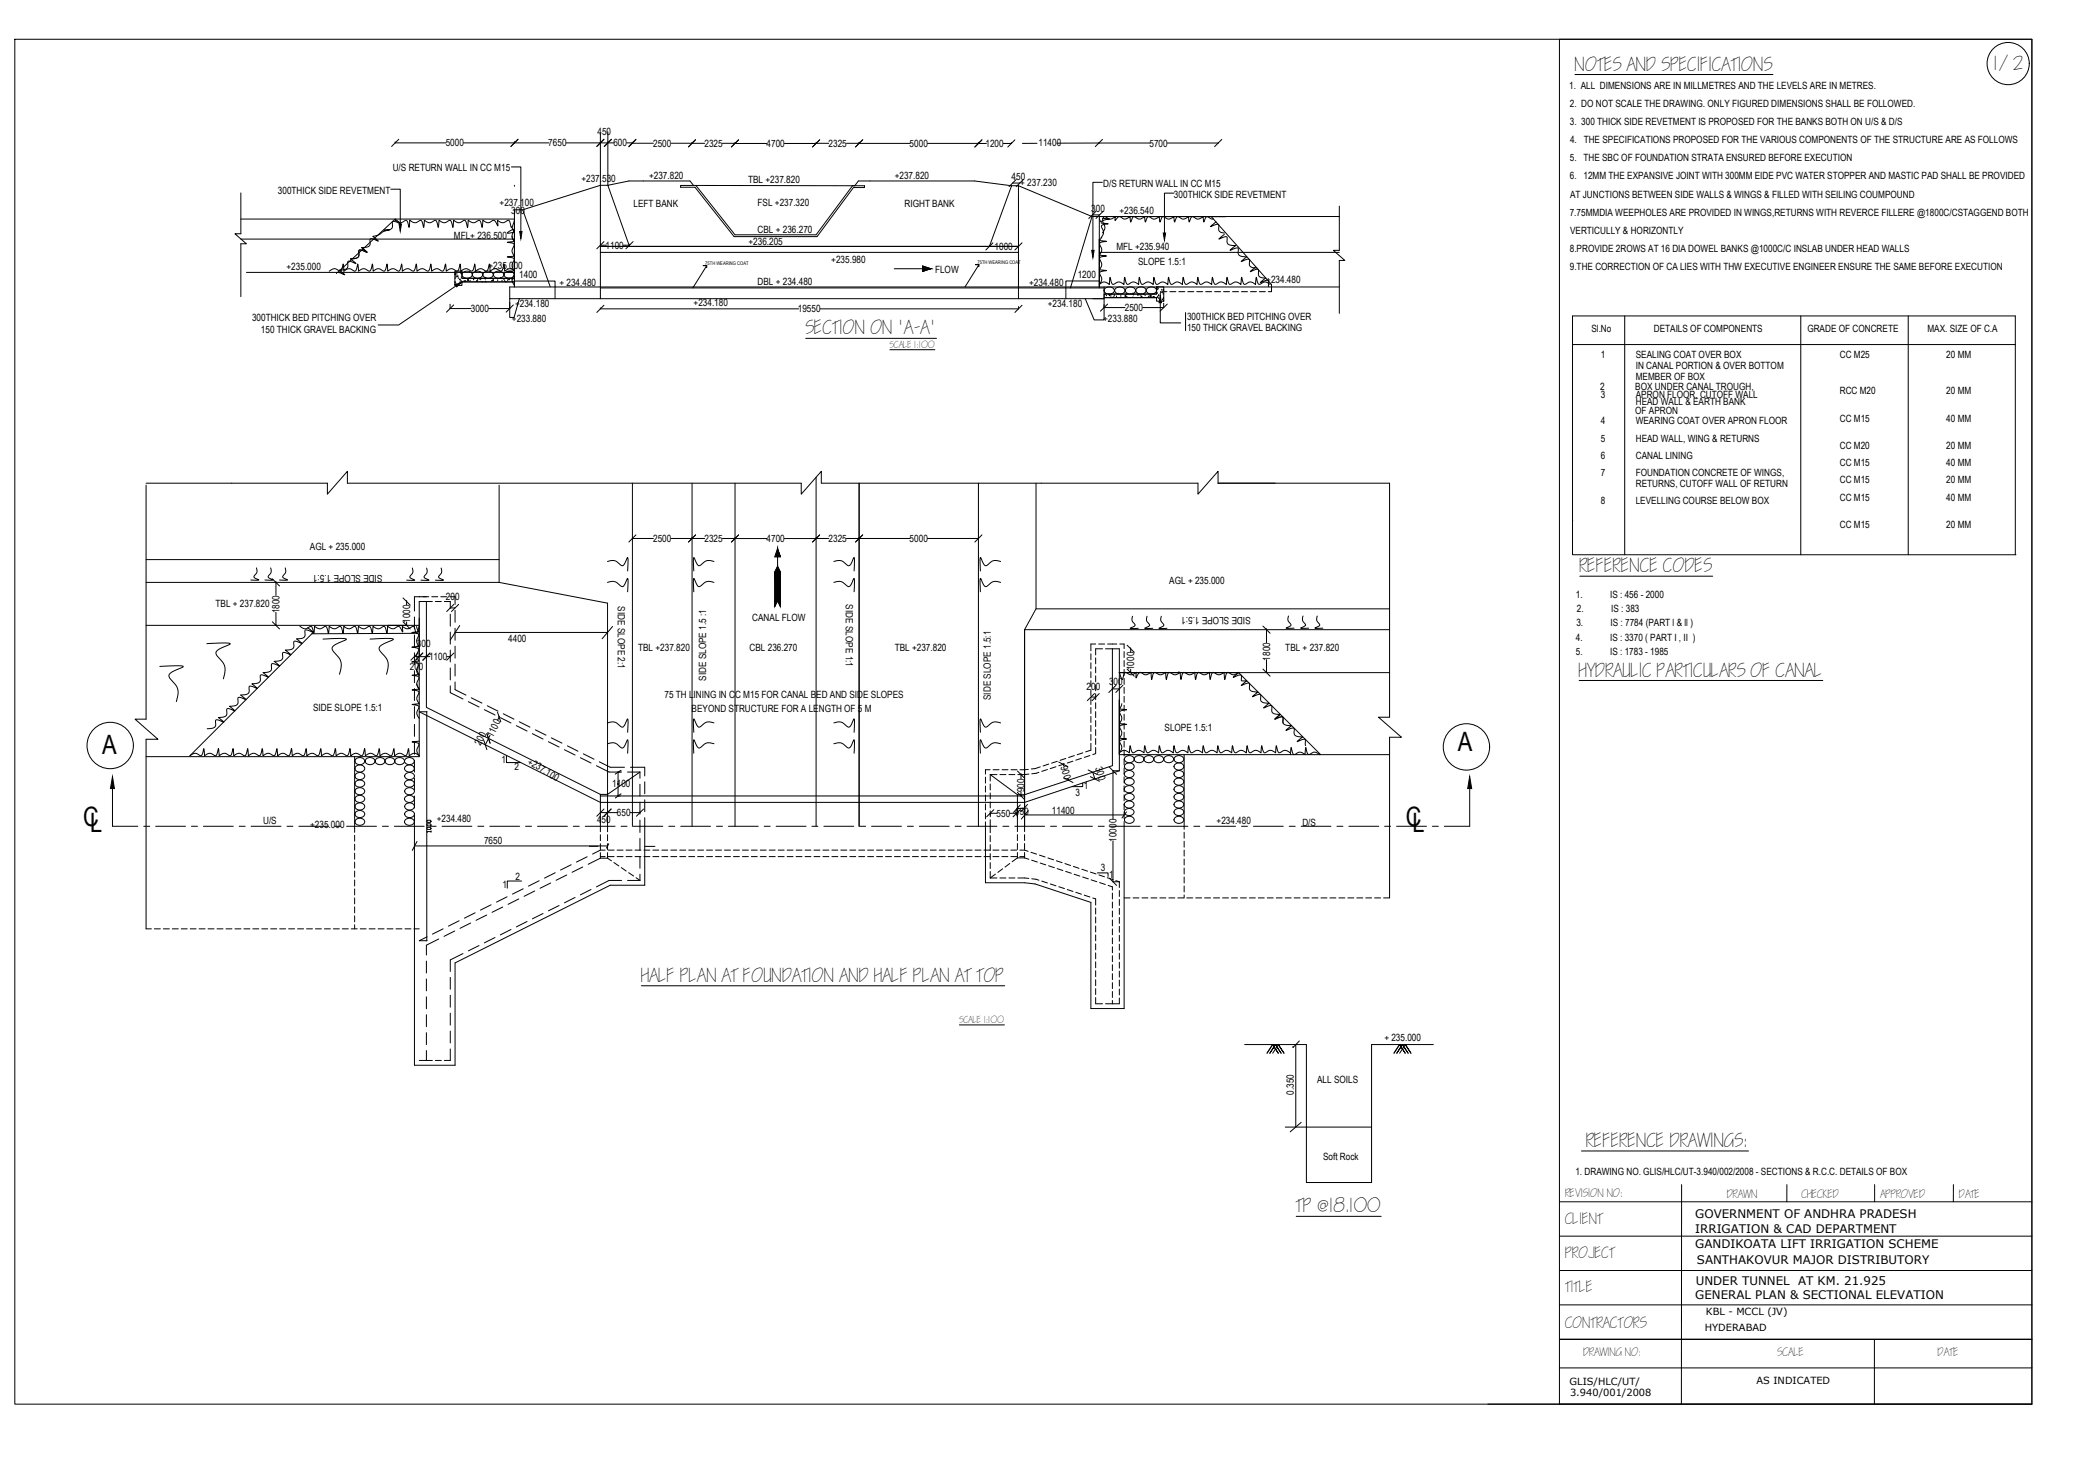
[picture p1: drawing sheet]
<svg xmlns="http://www.w3.org/2000/svg" width="1189mm" height="841mm" viewBox="0 0 1189 841" stroke-linecap="round" stroke-linejoin="round" font-family="sans-serif">
<!-- layer: STEEL -->
<g fill="none" stroke="#000" stroke-width=".57">
<path d="M8 22h1144v774h-1144zM893 42h112M340 76v93M345 75v30h-5l-44 14M224 81h.1M224 81h29M263 81h48M290 95h5v36M292 81h.1M321 81h19M340 81h.1M340 81h5"/>
<path d="M345 81h.1M345 81h3M355 81h4M359 81h.1M359 81h11M380 81h20M392 81h.1M410 81h7M417 81h.1M417 81h18M445 81h18M463 81h.1"/>
<path d="M463 81h7M480 81h36M487 81h.1M526 81h29M555 81h.1M555 81h4M569 81h4M573 81h.1M588 81h-8M623 81h.1M652 81h-53M662 81h29"/>
<path d="M691 81h.1M137 109v23M222 107h5v20M292 105v1M393 105h-7v1h8l22 28h47l21-28M393 105l-2-2h-34l-12 2 12 35M393 105h2M395 105l22 28h46l20-28M395 105h95v1h-6M484 106h.1M485 105l2-2h65l22 2-13 35M574 105h3"/>
<path d="M574 104h4M577 105v64M577 105l42 18M625 103h-5v39M666 109h-6v23M759 117v25M137 135h155M137 124h155M137 138v30M340 140h237M340 139h4M353 139h4"/>
<path d="M357 139h.1M561 140h.1M619 123h140M619 123l-12 40M619 122h4M623 123v40M623 136h.1M625 134l-2 2M687 123l34 38v4h-2M140 154h151M258 154h4v4h30v2h-30v2h-4zM258 155v1"/>
<path d="M258 158h.1M258 156h.1M258 157h.1M259 157h.1M259 156h.1M259 157l1-1zM260 158h.1M261 158h-1zM261 155h.1M261 154h.1M261 159h.1M261 160h.1"/>
<path d="M262 157h.1M262 155h.1M262 158h30M262 160h30M263 154a2.8 2.8 0 0 1 3 0 2.8 2.8 0 0 1 1 3 2.9 2.9 0 0 1-3 1 2.9 2.9 0 0 1-2-3zM263 159h1zM264 160h.1M265 159h.1M266 159h-1zM267 159h.1M268 154a2.8 2.8 0 0 1 4 0 2.8 2.8 0 0 1 1 3 2.9 2.9 0 0 1-3 1 2.9 2.9 0 0 1-2-3zM268 159h.1"/>
<path d="M269 158h.1M270 159h.1M271 159h.1M272 158h.1M272 158h1M273 159h.1M273 158h.1M273 160h.1M274 154a2.8 2.8 0 0 1 4 0 2.8 2.8 0 0 1 1 3 2.9 2.9 0 0 1-3 1 2.9 2.9 0 0 1-2-3zM275 160h.1M275 158h.1M279 159h.1"/>
<path d="M279 158h.1M280 158v1h-1zM280 154a2.8 2.8 0 0 1 4 0 2.8 2.8 0 0 1 1 3 2.9 2.9 0 0 1-3 1 2.9 2.9 0 0 1-2-3zM282 159h.1M284 158h.1M285 159h.1M286 159h.1M286 154a2.8 2.8 0 0 1 4 0 2.8 2.8 0 0 1 1 3 2.9 2.9 0 0 1-3 1 2.9 2.9 0 0 1-2-3zM287 160h.1M287 158h.1M288 159h.1M288 158h1z"/>
<path d="M289 159h.1M289 158h.1M290 159h.1M291 158h.1M292 159h23v4M340 143h237M401 152v-1h-2h2l-8 12M507 152h21M523 151v2v-1M523 151l5 1-5 2v-1M523 151l5 1-5 2zM555 151v-1h-2h2l-8 13"/>
<path d="M623 159h-19v5M623 143h136M759 148v30M255 172v3M255 175h12M258 161v1M258 160h.1M258 161h.1M259 162l-33 22h-12M259 161h.1M277 175h12M289 169v11h2l3-11"/>
<path d="M289 171v4M294 169h332v12h-6l-5-12M312 163l-16-44h-4v44M315 164h.1M315 165h.1M315 166h.1M315 167h.1M315 168h.1M315 169h.1M340 175h.1M340 163h286M340 175h113"/>
<path d="M577 174v1h-112M604 164v1M604 165v1M604 166v1M604 167v1M604 168v1M604 169h.1M626 173v1h12M626 167h30v-4h4v8h-4v-2h-30zM626 163v6h-6M626 169h30M627 163a2.8 2.8 0 0 1 3 0 2.8 2.8 0 0 1 1 3 2.9 2.9 0 0 1-3 1 2.9 2.9 0 0 1-2-3z"/>
<path d="M627 167h.1M627 168h.1M628 167h.1M629 167h27M629 167h.1M629 168h.1M630 168h.1M630 167h.1M631 169h.1M632 168h.1M632 167h.1M633 163a2.8 2.8 0 0 1 3 0 2.8 2.8 0 0 1 2 3 2.9 2.9 0 0 1-4 1 2.9 2.9 0 0 1-2-3z"/>
<path d="M633 168h.1M634 167h.1M635 168h.1M638 167v1zM639 163a2.8 2.8 0 0 1 3 0 2.8 2.8 0 0 1 2 3 2.9 2.9 0 0 1-4 1 2.9 2.9 0 0 1-2-3zM639 167h.1M639 168h.1M642 169h1M642 167h.1M643 167h.1M644 169h.1M645 163a2.8 2.8 0 0 1 3 0 2.8 2.8 0 0 1 1 2 2.9 2.9 0 0 1-3 2 2.9 2.9 0 0 1-2-3z"/>
<path d="M645 168h.1M645 167h1M646 167h.1M647 168h.1M648 167h.1M649 168h.1M650 163a2.8 2.8 0 0 1 4 0 2.8 2.8 0 0 1 1 2 2.9 2.9 0 0 1-3 2 2.9 2.9 0 0 1-2-3zM651 168h.1M652 167v1zM652 168h.1M653 168h.1M654 169h.1"/>
<path d="M654 168h.1M656 164h.1M656 166h.1M656 169h.1M656 163h.1M656 168h.1M657 164h.1M657 167h.1M657 169h.1M658 172v11h11M658 167h.1M658 165v1z"/>
<path d="M659 164h.1M659 166h.1M659 170h.1M659 165h.1M659 167h.1M660 169h.1M660 171h.1M660 172v2h-12M660 164v1M660 170v1M660 165h2M663 165h4"/>
<path d="M668 165h4M672 177v10M673 165h4M678 165h4M684 165h3M689 165h3M694 165h3M699 165h3M704 165h3M709 165h3M714 165h3M759 163h-470v6h5"/>
<path d="M921 179v135M1021 179v135M1082 179v135M457 192h74M505 198h25M892 195h251M83 274h103M83 275v133M197 274h257M283 275v55M359 274v194M392 274v194"/>
<path d="M417 274v194M463 270v198M466 274h213M487 274v194M555 274v194M587 274v71l-6 12M691 274h97v132M892 295h.1M83 317h200M344 318a6 6 0 0 1 8 3l2-1 2-4v8M359 305h11M380 305h20"/>
<path d="M392 305h.1M405 318a6 6 0 0 0-8 3l-2-1-2-4v8M410 305h25M417 305h.1M441 311v29M463 305h.1M470 305h-25M473 318a6 6 0 0 1 8 3 7 7 0 0 0 3-5v8M480 305h36M487 305h.1M526 305h29M555 305h.1"/>
<path d="M567 318a6 6 0 0 0-8 3l-1-1-2-4v8M1143 314v-135h-251v135h251M83 330h200M145 322a6 6 0 0 1-1 5l3 2h-5M153 322a5 5 0 0 1-1 5l3 2h-5M156 330h.1M156 330v7M162 322a6 6 0 0 1-2 5l3 2h-5M234 322a5 5 0 0 1-2 5l3 2h-4M238 338h4M242 322a6 6 0 0 1-2 5l3 2h-4M250 322a5 5 0 0 1-1 5l2 2h-4"/>
<path d="M283 330l61 12v126M344 330a6 6 0 0 1 8 2h2l2-4v7M405 330a6 6 0 0 0-8 2h-1l-3-4v7M441 321l1 3v20l-1-4-2 4v-20zM473 330a6 6 0 0 1 8 2 7 7 0 0 0 3-4v7M567 330a6 6 0 0 0-8 2h-1l-2-4v7M896 327h75M83 354h155M156 354h.1M156 347v7M231 341h.1M231 341v2"/>
<path d="M231 352v2M235 359h-58M238 350v22h4M255 344h3M258 358h86M261 355l-6 8M347 355l-6 7M581 357h207M581 357v111M587 345h201M642 349a5 5 0 0 0 1 5l-2 2h4M650 349a6 6 0 0 0 2 5l-3 2h5"/>
<path d="M658 349a6 6 0 0 0 2 5l-3 2h5M718 357h.1M718 357v7M730 349a6 6 0 0 0 2 5l-3 2h5M739 349a5 5 0 0 0 1 5l-3 2h5M747 349a6 6 0 0 0 1 5l-3 2h5M91 378l11-1 2 1-5 2a2.9 2.9 0 0 0-3 5l2 1a8 8 0 0 1 3 9l-1 3M117 365l11-1 3 1-6 2a2.9 2.9 0 0 0-2 5l1 1a8 8 0 0 1 3 9v3M183 362h11h2l-5 3a2.9 2.9 0 0 0-2 4l1 2a8 8 0 0 1 3 9l-1 2M210 362h11h2l-5 3a2.9 2.9 0 0 0-2 4l1 2a8 8 0 0 1 3 9l-1 2M235 372h3M242 372h.1"/>
<path d="M242 372h2M253 372h2M255 372h.1M641 368h.1M641 368v2M641 379v2M718 374v7M618 395h3M631 390h.1M631 390h4M635 390h.1M635 381h153"/>
<path d="M641 381h.1M668 381h.1M702 381h.1M718 381h.1M895 386h138M83 419v107M238 403l102 52h241l54-18M238 403h4v130h-4M277 418h.1M277 418l-2 4M278 417l-1 1M283 406h.1"/>
<path d="M283 406l-1 2M344 410a6 6 0 0 1 8 2h2l2-5v8M405 410a6 6 0 0 0-8 2h-1l-3-5v8M473 410a6 6 0 0 1 8 2 7 7 0 0 0 3-5v8M567 410a6 6 0 0 0-8 2h-1l-2-5v8M788 418v91M83 429h155v-88h4v60l98 49M201 429v40M202 430a2.5 2.5 0 0 1 3-1 2.5 2.5 0 0 1 1 4 2.5 2.5 0 0 1-3 0 2.5 2.5 0 0 1-1-3zM202 439a2.5 2.5 0 0 1 3-1 2.5 2.5 0 0 1 1 3 2.5 2.5 0 0 1-3 1 2.5 2.5 0 0 1-1-3zM202 434a2.5 2.5 0 0 1 3 0 2.5 2.5 0 0 1 1 3 2.5 2.5 0 0 1-3 1 2.5 2.5 0 0 1-1-4zM208 430a2.5 2.5 0 0 1 3-1 2.5 2.5 0 0 1 1 4 2.5 2.5 0 0 1-3 0 2.5 2.5 0 0 1-1-3z"/>
<path d="M213 430a2.5 2.5 0 0 1 4-1 2.5 2.5 0 0 1 1 4 2.5 2.5 0 0 1-4 0 2.5 2.5 0 0 1-1-3zM219 430a2.5 2.5 0 0 1 3-1 2.5 2.5 0 0 1 1 4 2.5 2.5 0 0 1-3 0 2.5 2.5 0 0 1-1-3zM224 430a2.5 2.5 0 0 1 4-1 2.5 2.5 0 0 1 1 4 2.5 2.5 0 0 1-4 0 2.5 2.5 0 0 1-1-3zM230 430a2.5 2.5 0 0 1 3-1 2.5 2.5 0 0 1 1 4 2.5 2.5 0 0 1-3 0 2.5 2.5 0 0 1-1-3zM230 434a2.5 2.5 0 0 1 3 0 2.5 2.5 0 0 1 1 3 2.5 2.5 0 0 1-3 1 2.5 2.5 0 0 1-1-4zM230 439a2.5 2.5 0 0 1 3-1 2.5 2.5 0 0 1 1 3 2.5 2.5 0 0 1-3 1 2.5 2.5 0 0 1-1-3zM287 428v4h8M344 421a6 6 0 0 1 8 3l2-1 2-4v8M352 438h-2v13M352 437l-3 2M363 438l-19 12h-4M405 421a6 6 0 0 0-8 3l-2-1-2-4v8"/>
<path d="M473 421a6 6 0 0 1 8 3 7 7 0 0 0 3-5v8M561 439l16 11M567 421a6 6 0 0 0-8 3l-1-1-2-4v8M579 439h.1M579 439v2M603 433h.1M603 433v1M619 438l2 3M635 437v-69h-4v66l-50 16h-4M635 437h-4v27M637 428h151M638 437a2.5 2.5 0 0 1 3 0 2.5 2.5 0 0 1 1 3 2.5 2.5 0 0 1-3 1 2.5 2.5 0 0 1-1-4z"/>
<path d="M638 429a2.5 2.5 0 0 1 3-1 2.5 2.5 0 0 1 1 3 2.5 2.5 0 0 1-3 1 2.5 2.5 0 0 1-1-3zM638 433a2.5 2.5 0 0 1 3-1 2.5 2.5 0 0 1 1 4 2.5 2.5 0 0 1-3 0 2.5 2.5 0 0 1-1-3zM644 429a2.5 2.5 0 0 1 3-1 2.5 2.5 0 0 1 1 3 2.5 2.5 0 0 1-3 1 2.5 2.5 0 0 1-1-3zM649 429a2.5 2.5 0 0 1 3-1 2.5 2.5 0 0 1 1 3 2.5 2.5 0 0 1-3 1 2.5 2.5 0 0 1-1-3zM655 429a2.5 2.5 0 0 1 3-1 2.5 2.5 0 0 1 1 3 2.5 2.5 0 0 1-3 1 2.5 2.5 0 0 1-1-3zM660 429a2.5 2.5 0 0 1 4-1 2.5 2.5 0 0 1 1 3 2.5 2.5 0 0 1-4 1 2.5 2.5 0 0 1-1-3zM666 429a2.5 2.5 0 0 1 4-1 2.5 2.5 0 0 1 1 3 2.5 2.5 0 0 1-4 1 2.5 2.5 0 0 1-1-3zM666 437a2.5 2.5 0 0 1 4 0 2.5 2.5 0 0 1 1 3 2.5 2.5 0 0 1-4 1 2.5 2.5 0 0 1-1-4zM666 433a2.5 2.5 0 0 1 4-1 2.5 2.5 0 0 1 1 4 2.5 2.5 0 0 1-4 0 2.5 2.5 0 0 1-1-3zM671 428v40M64 447v21M202 447a2.5 2.5 0 0 1 3-1 2.5 2.5 0 0 1 1 4 2.5 2.5 0 0 1-3 0 2.5 2.5 0 0 1-1-3z"/>
<path d="M202 443a2.5 2.5 0 0 1 3-1 2.5 2.5 0 0 1 1 3 2.5 2.5 0 0 1-3 1 2.5 2.5 0 0 1-1-3zM202 456a2.5 2.5 0 0 1 3-1 2.5 2.5 0 0 1 1 3 2.5 2.5 0 0 1-3 1 2.5 2.5 0 0 1-1-3zM202 452a2.5 2.5 0 0 1 3-1 2.5 2.5 0 0 1 1 3 2.5 2.5 0 0 1-3 1 2.5 2.5 0 0 1-1-3zM230 443a2.5 2.5 0 0 1 3-1 2.5 2.5 0 0 1 1 3 2.5 2.5 0 0 1-3 1 2.5 2.5 0 0 1-1-3zM230 452a2.5 2.5 0 0 1 3-1 2.5 2.5 0 0 1 1 3 2.5 2.5 0 0 1-3 1 2.5 2.5 0 0 1-1-3zM230 447a2.5 2.5 0 0 1 3-1 2.5 2.5 0 0 1 1 4 2.5 2.5 0 0 1-3 0 2.5 2.5 0 0 1-1-3zM230 456a2.5 2.5 0 0 1 3-1 2.5 2.5 0 0 1 1 3 2.5 2.5 0 0 1-3 1 2.5 2.5 0 0 1-1-3zM340 450v18M340 451h241M350 444h.1M352 450l-3 2M577 450v18"/>
<path d="M579 451h.1M579 449v2M583 459l-4 5M605 441l1 1M606 442h.1M614 444v2h-6M638 446a2.5 2.5 0 0 1 3-1 2.5 2.5 0 0 1 1 4 2.5 2.5 0 0 1-3 0 2.5 2.5 0 0 1-1-3zM638 455a2.5 2.5 0 0 1 3-1 2.5 2.5 0 0 1 1 3 2.5 2.5 0 0 1-3 1 2.5 2.5 0 0 1-1-3zM638 459a2.5 2.5 0 0 1 3-1 2.5 2.5 0 0 1 1 3 2.5 2.5 0 0 1-3 1 2.5 2.5 0 0 1-1-3zM638 442a2.5 2.5 0 0 1 3-1 2.5 2.5 0 0 1 1 3 2.5 2.5 0 0 1-3 1 2.5 2.5 0 0 1-1-3zM638 450a2.5 2.5 0 0 1 3 0 2.5 2.5 0 0 1 1 3 2.5 2.5 0 0 1-3 1 2.5 2.5 0 0 1-1-4zM666 446a2.5 2.5 0 0 1 4-1 2.5 2.5 0 0 1 1 4 2.5 2.5 0 0 1-4 0 2.5 2.5 0 0 1-1-3z"/>
<path d="M666 442a2.5 2.5 0 0 1 4-1 2.5 2.5 0 0 1 1 3 2.5 2.5 0 0 1-4 1 2.5 2.5 0 0 1-1-3zM666 455a2.5 2.5 0 0 1 4-1 2.5 2.5 0 0 1 1 3 2.5 2.5 0 0 1-4 1 2.5 2.5 0 0 1-1-3zM666 450a2.5 2.5 0 0 1 4 0 2.5 2.5 0 0 1 1 3 2.5 2.5 0 0 1-4 1 2.5 2.5 0 0 1-1-4zM666 459a2.5 2.5 0 0 1 4-1 2.5 2.5 0 0 1 1 3 2.5 2.5 0 0 1-4 1 2.5 2.5 0 0 1-1-3zM833 447v21M202 460a2.5 2.5 0 0 1 3-1 2.5 2.5 0 0 1 1 4 2.5 2.5 0 0 1-3 0 2.5 2.5 0 0 1-1-3zM202 464a2.5 2.5 0 0 1 3 0 2.5 2.5 0 0 1 1 3 2.5 2.5 0 0 1-3 1 2.5 2.5 0 0 1-1-4zM230 464a2.5 2.5 0 0 1 3 0 2.5 2.5 0 0 1 1 3 2.5 2.5 0 0 1-3 1 2.5 2.5 0 0 1-1-4zM230 460a2.5 2.5 0 0 1 3-1 2.5 2.5 0 0 1 1 4 2.5 2.5 0 0 1-3 0 2.5 2.5 0 0 1-1-3zM235 479h109M236 477l-2 5M242 467h2v1h-2z"/>
<path d="M242 469h2v1h-2zM242 465h2v1h-2zM244 471h-2v1M244 471v1M334 480h5M340 461h4M344 461h.1M344 461h6M345 478l-1 3M357 461h6M363 461h.1M366 468v34h-20l-88 44v58h-23v-135"/>
<path d="M366 480h5M559 468v32h22l6 1 31 10v61h19v-104M561 461v1M561 461h4M573 461h3v1M581 463v-5h-4v5M581 462h56M631 477v23h4M638 463a2.5 2.5 0 0 1 3 0 2.5 2.5 0 0 1 1 3 2.5 2.5 0 0 1-3 1 2.5 2.5 0 0 1-1-4zM639 460l-3 4M666 463a2.5 2.5 0 0 1 4 0 2.5 2.5 0 0 1 1 3 2.5 2.5 0 0 1-4 1 2.5 2.5 0 0 1-1-4zM296 499h-8v4"/>
<path d="M622 495h6v2M364 559h206M544 581h25M706 592h35v78h37v-78h35M733 594h.1M735 592v47M737 590l-4 4M729 639h49M738 636l-7 5M897 652h94M953 671v125M1013 671v10"/>
<path d="M1063 671v10M1107 671v10M735 689h48M884 681h268M884 701h268M884 740h268M884 720h268M1063 759v37M1152 759h-268h268M884 775h268M844 796h40v-774h268v774h-268"/>
<circle cx="1139" cy="36" r="12"/>
<circle cx="62" cy="422" r="13"/>
<circle cx="831" cy="423" r="13"/>
</g>
<!-- layer: 0 -->
<g fill="none" stroke="#000" stroke-width=".57">
<path d="M226 79l-4 4M294 79l-4 4M342 79l-4 4M347 79l-4 4M361 79l-4 4M394 79l-4 4M419 79l-4 4M465 79l-4 4M489 79l-4 4M575 79l-4 4M625 79l-4 4M693 79l-4 4"/>
<path d="M553 83l4-4-4 4M576 102l-4 4M580 102l-4 4M621 120l-4 4M625 120l-4 4M137 132h-4l7 6h-3M224 125a4 4 0 0 0 6 0l1 1 1 3v-4a4 4 0 0 0 6 0l1 1 1 3 1-4a4 4 0 0 0 6 0l1 1v3l1-4a4 4 0 0 0 6 0l1 1 1 3v-4a4 4 0 0 0 6 0l1 1 1 3v-4a4 4 0 0 0 7 0v1l1 3 1-4a4 4 0 0 0 6 0h1l1 3v-3a4 4 0 0 0 6 0l2 4 2-4M290 134l2 3h-4l2 1a1.1 1.1 0 0 1 1 0 1.1 1.1 0 0 1 0 2 4 4 0 0 0 1 5l-4 1h2a1.1 1.1 0 0 1 1 1 1.1 1.1 0 0 1 0 1 4 4 0 0 0 1 5l-4 1h2a1.1 1.1 0 0 1 1 1 1.1 1.1 0 0 1 0 1 4 4 0 0 0 1 6M290 129l2 3h-4a3 3 0 0 1 3-2v2a4 4 0 0 0 1 5M342 137l-4 4M359 137l-4 4M563 138l-4 4"/>
<path d="M579 138l-4 4M623 124l1 2 1-1a2.2 2.2 0 0 1 2-2l1 1a3 3 0 0 0 4-1v2h1a2.4 2.4 0 0 1 2-2 2.4 2.4 0 0 1 2 1h1l3-1v3l1-2a1.3 1.3 0 0 1 1-1 1.3 1.3 0 0 1 1 0 3 3 0 0 0 5 0v3l1-1a2.5 2.5 0 0 1 1-2h1a3 3 0 0 0 5 0l1 3v-2a1.3 1.3 0 0 1 1-1 1.3 1.3 0 0 1 2 0 3 3 0 0 0 4 0l1 3 1-2a1.3 1.3 0 0 1 1-1 1.3 1.3 0 0 1 1 0 3 3 0 0 0 5 0v3l1-2a1.3 1.3 0 0 1 1-1 1.3 1.3 0 0 1 1 0 3 3 0 0 0 5 0v3l1-1a1.9 1.9 0 0 1 2-2l2 1h1M623 136l4 1h-2a1.1 1.1 0 0 0-2 1 1.1 1.1 0 0 0 1 1 4 4 0 0 1-1 6h4h-2a1.1 1.1 0 0 0-2 1 1.1 1.1 0 0 0 1 1 4 4 0 0 1-1 6h4l-2 1a1.1 1.1 0 0 0-2 0 1.1 1.1 0 0 0 1 2 4 4 0 0 1-1 5M623 136v26M624 126l4 1h-2a1.1 1.1 0 0 0-1 1 1.1 1.1 0 0 0 0 1 4 4 0 0 1-1 6M625 124h4l-3 1a1.1 1.1 0 0 0-1 0 1.1 1.1 0 0 0 0 1 4 4 0 0 1 0 6M689 126l-3 2 4-1 1 1a3 3 0 0 0 0 3 3 3 0 0 0 3 1M690 123h.1M693 123h-1M694 133l-3 2h2a2.1 2.1 0 0 1 3 0 3 3 0 0 0 0 3 3 3 0 0 0 3 1h1l-3 3 2-1a1.5 1.5 0 0 1 3 0 2.9 2.9 0 0 0 0 3 2.9 2.9 0 0 0 3 1l2 1-3 2 3-1h1a3 3 0 0 0 1 4 3 3 0 0 0 4 1M199 147a4 4 0 0 0 5-2l-1-3a1.5 1.5 0 0 1 3 0l2 1-3-3a3 3 0 0 0 5-2v-1a1.2 1.2 0 0 1 0-2 1.2 1.2 0 0 1 2 0l2 2-3-3a8 8 0 0 0 6-3l4-1h-3a4 4 0 0 0 5-1l-1-3a1.5 1.5 0 0 1 3 0l2 1-3-3-33 30M205 140l3 3-2-1a1.5 1.5 0 0 0-3 0 2.9 2.9 0 0 1 0 4 2.9 2.9 0 0 1-3 1h-1l3 2h-2a2 2 0 0 0-3-1v1a3 3 0 0 1 0 3 3 3 0 0 1-3 1h-2l3 3v-1a2.7 2.7 0 0 0-4 0"/>
<path d="M292 154l-1-1a3 3 0 0 0-5 1v-4l-1 2a1.2 1.2 0 0 1 0 1 1.2 1.2 0 0 1-2 0 4 4 0 0 0-5 1l-1-4v2a1.2 1.2 0 0 1-1 1 1.2 1.2 0 0 1-1 0 4 4 0 0 0-5 1l-1-4-1 2a1.2 1.2 0 0 1 0 1 1.2 1.2 0 0 1-1 0 4 4 0 0 0-6 1v-4l-1 2a1.2 1.2 0 0 1 0 1 1.2 1.2 0 0 1-2 0 4 4 0 0 0-5 1v-4l-1 2a1.2 1.2 0 0 1-1 1 1.2 1.2 0 0 1-1 0 4 4 0 0 0-5 1l-1-4v2a1.2 1.2 0 0 1-1 1 1.2 1.2 0 0 1-1 0 4 4 0 0 0-6 1v-4l-1 2a1.2 1.2 0 0 1 0 1 1.2 1.2 0 0 1-1 0 4 4 0 0 0-6 1v-4l-1 2a1.2 1.2 0 0 1 0 1 1.2 1.2 0 0 1-2 0 4 4 0 0 0-5 1l-1-4v2a1.2 1.2 0 0 1-1 1 1.2 1.2 0 0 1-1 0 4 4 0 0 0-5 1l-1-4-1 2a1.2 1.2 0 0 1 0 1 1.2 1.2 0 0 1-1 0 4 4 0 0 0-6 1v-4l-1 2a1.2 1.2 0 0 1 0 1 1.2 1.2 0 0 1-2 0 4 4 0 0 0-5 1v-4l-1 2a1.2 1.2 0 0 1-1 1 1.2 1.2 0 0 1-1 0 4 4 0 0 0-5 1M712 151l-3 3 3-1h2a3 3 0 0 0 0 4 3 3 0 0 0 3 1M718 158l-3 2a2.7 2.7 0 0 1 4-1v3M759 142h-3l6 6h-3M257 173l-4 4M291 173l-4 4M342 173l-4 4M579 173l-4 4M623 161h1a3 3 0 0 1 5 0v-4l1 3a1.2 1.2 0 0 0 0 1 1.2 1.2 0 0 0 2 0 3 3 0 0 1 5 0l1-4v3a1.2 1.2 0 0 0 1 1 1.2 1.2 0 0 0 1 0 3 3 0 0 1 6 0v-4l1 3a1.2 1.2 0 0 0 0 1 1.2 1.2 0 0 0 1 0 3 3 0 0 1 6 0v-4l1 3a1.2 1.2 0 0 0 0 1 1.2 1.2 0 0 0 2 0 3 3 0 0 1 5 0v-4l1 3a1.2 1.2 0 0 0 1 1 1.2 1.2 0 0 0 1 0 3 3 0 0 1 5 0l1-4v3a1.2 1.2 0 0 0 1 1 1.2 1.2 0 0 0 1 0 3 3 0 0 1 6 0v-4l1 3a1.2 1.2 0 0 0 0 1 1.2 1.2 0 0 0 2 0 3 3 0 0 1 5 0v-4l1 3a1.2 1.2 0 0 0 1 1 1.2 1.2 0 0 0 1 0 3 3 0 0 1 5 0l1-4v3a1.2 1.2 0 0 0 1 1 1.2 1.2 0 0 0 1 0 3 3 0 0 1 6 0v-4l1 3a1.2 1.2 0 0 0 0 1 1.2 1.2 0 0 0 1 0 3 3 0 0 1 6 0v-4l1 3a1.2 1.2 0 0 0 0 1 1.2 1.2 0 0 0 2 0 3 3 0 0 1 5 0M628 172l-4 4M662 172l-4 4M186 274v6l11-13v7"/>
<path d="M454 274v6l12-13v7M679 274v6l12-13v7M361 303l-4 4M394 303l-4 4M419 303l-4 4M465 303l-4 4M489 303l-4 4M557 303l-4 4M154 328l4 4M228 339l5 4M238 338h-3v8M240 338h3"/>
<path d="M245 338h3M250 338h3M255 338h3v5M154 352l4 4M170 355a4 4 0 0 0 6 0l1 1 1 3v-4a4 4 0 0 0 7 0v1l1 3 1-4a4 4 0 0 0 6 0l1 1v3l1-4a4 4 0 0 0 6 0l1 1 1 3v-4a4 4 0 0 0 6 0l1 1 1 3v-4a4 4 0 0 0 7 0v1l1 3 1-4a4 4 0 0 0 6 0l1 1 1 2v-3a4 4 0 0 0 6 0l2 4 2-4M174 356l4 2h-2a2.1 2.1 0 0 0-3-1v1a2.9 2.9 0 0 1 0 3 2.9 2.9 0 0 1-4 1h-1l3 3-1-1a2 2 0 0 0-3 0 3 3 0 0 1-1 3 3 3 0 0 1-3 1h-1l3 3-2-1a1.4 1.4 0 0 0-2-1 1.4 1.4 0 0 0-1 1 2.9 2.9 0 0 1 0 4 2.9 2.9 0 0 1-3 1h-2l4 2h-2a2.1 2.1 0 0 0-3 0 3 3 0 0 1 0 3 3 3 0 0 1-3 1h-2l3 3-1-1a2 2 0 0 0-3 0 3 3 0 0 1-1 3 3 3 0 0 1-3 1l-1 1 3 2-2-1a1.5 1.5 0 0 0-3 0v1a2.9 2.9 0 0 1 0 3 2.9 2.9 0 0 1-3 1h-2l4 3-2-1a2 2 0 0 0-3 0 3 3 0 0 1 0 3 3 3 0 0 1-3 1h-2l3 3-2-1a1.4 1.4 0 0 0-1-1 1.4 1.4 0 0 0-2 1 2.9 2.9 0 0 1 0 4 2.9 2.9 0 0 1-3 1h-1l3 2h-2a2 2 0 0 0-3-1v1a3 3 0 0 1 0 3 3 3 0 0 1-3 1h-2M178 358l-70 70h1a4 4 0 0 1 5 0l1-1 1-3v4a4 4 0 0 1 6 0l1-1 1-3v4a4 4 0 0 1 6 0l1-1 1-3 1 4a4 4 0 0 1 6 0l1-1v-3l1 4a4 4 0 0 1 6 0l1-1 1-3v4a4 4 0 0 1 6 0l1-1 1-3v4a4 4 0 0 1 7 0v-1l1-3 1 4a4 4 0 0 1 6 0l1-1 1-3v4a4 4 0 0 1 6 0l1-1 1-3v4a4 4 0 0 1 6 0l1-1 1-3 1 4a4 4 0 0 1 6 0l1-1v-3l1 4a4 4 0 0 1 6 0l1-1 1-3v4a4 4 0 0 1 6 0l1-1 1-3v4a4 4 0 0 1 7 0v-1l1-3 1 4a4 4 0 0 1 6 0l1-1 1-3v4a4 4 0 0 1 6 0M228 352l5 4M235 350v6M235 360v7M236 355l2 3-5 1h3a1.1 1.1 0 0 1 1 1 1.1 1.1 0 0 1 0 1 4 4 0 0 0 1 5l-5 1h3a1.1 1.1 0 0 1 1 1 1.1 1.1 0 0 1 0 1 4 4 0 0 0 1 6h-5h3a1.1 1.1 0 0 1 1 1 1.1 1.1 0 0 1 0 1 4 4 0 0 0 1 6M242 341h3"/>
<path d="M247 341h3M252 341h3v4M255 348v7M255 358v7M257 343l-4 4M258 346v7M258 356v7M260 343l-4 4M716 355l4 4M235 370v7M236 379l2 3-4 1h2a1.1 1.1 0 0 1 1 1 1.1 1.1 0 0 1 0 1 4 4 0 0 0 1 6M237 370l-4 4"/>
<path d="M240 370l-4 4M244 370l-4 4M255 368v7M255 379v6M257 370l-4 4M258 366v7M258 376v7M618 371v3M618 376v3M621 365h-3v4M621 373v3M621 378v3"/>
<path d="M623 365h3M625 368h-4v3M627 368h4M628 365h5M635 365h2v3M637 369v4M637 374v4M637 379v4M639 379l4 4M639 366l4 4M716 379l4 4M235 380v7"/>
<path d="M235 390v7M236 388l2 3h-4h2a1.1 1.1 0 0 1 1 1 1.1 1.1 0 0 1 0 1 4 4 0 0 0 1 6h-4l2 1a1.1 1.1 0 0 1 1 0 1.1 1.1 0 0 1 0 2 4 4 0 0 0 1 5M255 389v4l7 3M258 386v5l6 3M266 398l6 3M267 395l6 3M276 400l6 3M618 381v3M618 386v3M618 391v3M618 396v3M620 393l-4 4"/>
<path d="M621 383v3M621 388v3M621 393v4M621 398v4M623 393l-4 4M633 388l-4 4M635 397v31h5M635 381l1 4 1-2a1.4 1.4 0 0 1 1-2 1.4 1.4 0 0 1 2 1 3 3 0 0 0 4-1v3l1-1a2 2 0 0 1 1-2 2 2 0 0 1 2 1 3 3 0 0 0 5-1v4l1-3a1.1 1.1 0 0 1 0-1 1.1 1.1 0 0 1 1 0 3 3 0 0 0 6 0v4l1-3a1.1 1.1 0 0 1 0-1 1.1 1.1 0 0 1 2 0 3 3 0 0 0 5 0l1 4v-3a1.1 1.1 0 0 1 1-1 1.1 1.1 0 0 1 1 0 4 4 0 0 0 5 0l1 4v-3a1.1 1.1 0 0 1 1-1 1.1 1.1 0 0 1 1 0 4 4 0 0 0 6 0v4l1-3a1.1 1.1 0 0 1 0-1 1.1 1.1 0 0 1 2 0 3 3 0 0 0 5 0v4l1-3a1.1 1.1 0 0 1 1-1 1.1 1.1 0 0 1 1 0 3 3 0 0 0 5 0M635 381h.1M636 399l-1 3h4l-4 1v1a4 4 0 0 1 0 6l4 1h-3a1.1 1.1 0 0 0-1 1 1.1 1.1 0 0 0 0 1 4 4 0 0 1 0 5l4 1h-3a1.1 1.1 0 0 0-1 1 1.1 1.1 0 0 0 0 1 4 4 0 0 1 0 6v-1a3 3 0 0 1 5 1l1-4v2a1.1 1.1 0 0 0 1 1 1.1 1.1 0 0 0 1 0 4 4 0 0 1 6 1v-4l1 2a1.1 1.1 0 0 0 0 1 1.1 1.1 0 0 0 1 0 4 4 0 0 1 6 1v-4l1 3 1 1a4 4 0 0 1 6 0l1-4v2a1.1 1.1 0 0 0 1 1 1.1 1.1 0 0 0 1 0 4 4 0 0 1 5 1l1-4 1 2a1.1 1.1 0 0 0 0 1 1.1 1.1 0 0 0 1 0 4 4 0 0 1 6 1v-4l1 2a1.1 1.1 0 0 0 0 1 1.1 1.1 0 0 0 2 0 4 4 0 0 1 5 1v-4l1 2a1.1 1.1 0 0 0 1 1 1.1 1.1 0 0 0 1 0 4 4 0 0 1 5 1l1-4 1 3 1 1a4 4 0 0 1 6 0v-4l1 2a1.1 1.1 0 0 0 0 1 1.1 1.1 0 0 0 1 0 4 4 0 0 1 6 1v-4l1 2a1.1 1.1 0 0 0 0 1 1.1 1.1 0 0 0 2 0 4 4 0 0 1 5 1l1-4v2a1.1 1.1 0 0 0 1 1 1.1 1.1 0 0 0 1 0 4 4 0 0 1 5 1M637 388l-4 4M637 384v4"/>
<path d="M637 390v3M637 395v3M637 400v3M702 381l-3 3h1a2.2 2.2 0 0 1 4-1v3h3l-3 2h1a2.1 2.1 0 0 1 3 0 3 3 0 0 0 1 3 3 3 0 0 0 3 1h1l-3 3 2-1a1.5 1.5 0 0 1 3 0 2.9 2.9 0 0 0 0 3 2.9 2.9 0 0 0 3 1l1 1-3 2h2a2.1 2.1 0 0 1 3-1v1a2.9 2.9 0 0 0 0 3 2.9 2.9 0 0 0 3 1h2l-3 3 1-1a2.6 2.6 0 0 1 3 0v3M702 381l47 47M702 381h.1M83 408h-6l13 11h-7M235 400v7M235 411v6M242 403h.1M274 419l2 6M275 402l6 3"/>
<path d="M276 416l2 5M282 404l2 5M284 407l6 3M285 405l6 3M293 411l6 3M294 409l6 3M302 416l6 3M304 414l6 3M313 418l6 3M618 401v3M618 406v3M618 411v4"/>
<path d="M618 416v4M621 403v4M621 408v4M621 413v4M621 419v3M637 405v3M637 410v3M637 415v3M726 405l-3 3 2-1a1.5 1.5 0 0 1 2 0 2.9 2.9 0 0 0 1 3 2.9 2.9 0 0 0 3 1h1l-3 3 2-1a2.1 2.1 0 0 1 3 0 2.9 2.9 0 0 0 0 4 2.9 2.9 0 0 0 3 1h1l-3 2h1a2.7 2.7 0 0 1 4-1v4M788 406h-6l13 12h-7M235 421v6M235 431v7"/>
<path d="M238 420h-4l2 1a1.1 1.1 0 0 1 1 0 1.1 1.1 0 0 1 0 2 4 4 0 0 0 1 5M311 420l6 3M320 425l6 3M322 423l6 3M329 429l6 3M331 427l6 3M338 434l7 4h7M340 432l6 3h8M350 438h.1M356 438h7v3M357 435h9v5M561 436h-2v3"/>
<path d="M563 436h3M565 439h-4v4M567 439h3M568 436h3M572 439h3M573 436h4M577 437l4 4M583 436h-5M583 439h-6M589 438l-4 1M590 435l-5 1M594 436l-3 1"/>
<path d="M595 433l-4 1M599 435l-4 1M599 431l-3 2M600 432l5 2M603 433l-3 1M604 430l-3 1M608 431l-3 1M609 428l-3 1M613 430l-3 1M614 427l-3 1M617 436l5 3M618 428l-3 1"/>
<path d="M618 421v4l-3 1M621 424v3l-1 1M629 435l4 4M637 420v3M637 425v3M637 430v4M637 435v4M732 428v-4l1 2a1.1 1.1 0 0 0 0 1 1.1 1.1 0 0 0 1 0 4 4 0 0 1 6 1v-4l1 2a1.1 1.1 0 0 0 0 1 1.1 1.1 0 0 0 2 0 4 4 0 0 1 5 1M235 441v7M235 451v7M342 458l-4 5M346 458l-4 5"/>
<path d="M350 451h.1M363 444v7M363 455v6M365 458l-4 5M366 443v7M366 453v7M559 440v4M559 446v3M559 451v3M559 456v3M561 444v4M561 449v4"/>
<path d="M561 454v4M561 460v3M563 459l-4 4M577 449l4 4M578 459l-4 4M578 456l-3 4M583 456l-4 4M603 441l5 2M618 440l5 3M637 440v4M637 445v4M637 450v4"/>
<path d="M637 456v3M64 468h14M82 468h3M88 468h17M109 468h3M115 468h17M136 468h3M142 468h17M163 468h3M169 468h17M190 468h3M197 468h16"/>
<path d="M201 469v3M201 473v4M201 478v4M217 468h3M224 468h16M235 461v8M244 468h3M251 468h17M271 468h3M278 468h17M298 468h3M305 468h17"/>
<path d="M325 468h3M332 468h17M340 468v3M340 473v3M340 478v4M344 468v3M344 473v3M344 478v4M352 468h3M359 468h17M363 465v7M363 475v7"/>
<path d="M366 463v5M379 468h4M386 468h17M406 468h4M413 468h17M433 468h4M440 468h17M460 468h4M467 468h17M487 468h4M494 468h17M514 468h4"/>
<path d="M521 468h17M541 468h4M548 468h17M559 461v3M559 466v2M561 465v7M561 474v3M561 479v3M569 468h3M575 468h17M577 468v3M577 473v3"/>
<path d="M577 478v3M581 468v3M581 473v3M581 478v3M596 468h3M602 468h17M623 468h3M629 468h17M637 461v3M637 466v2M650 468h3M656 468h17"/>
<path d="M671 468v2M671 472v3M671 477v3M677 468h3M684 468h16M704 468h3M711 468h17M731 468h3M738 468h17M758 468h3M765 468h17M785 468h3"/>
<path d="M792 468h17M812 468h3M819 468h14M201 484v3M201 489v3M201 494v3M201 499v3M306 499l-6 3M315 495l-6 3M321 496l-6 3M324 490l-6 3M330 491l-6 3"/>
<path d="M333 486l-6 3M340 486h4l3 2M340 485h3M340 483v3M340 486l-7 4M343 482h-3l-4 2M344 483v3M345 482h3M345 485h3M348 489l3 2M350 482h3M350 485h3"/>
<path d="M352 492l3 2M352 499h-7l-7 4M355 482h3M355 485h3M356 499h7M356 495l3 1M360 482h3M360 485h3M361 497l2 2M363 485v7M363 495v4M365 482h3"/>
<path d="M365 485h3M370 482h4M370 485h4M375 482h4M375 485h4M380 482h4M380 485h4M385 482h4M385 485h4M390 482h4M390 485h4M395 482h4"/>
<path d="M395 485h4M401 482h3M401 485h3M406 482h3M406 485h3M411 482h3M411 485h3M416 482h3M416 485h3M421 482h3M421 485h3M426 482h3"/>
<path d="M426 485h3M431 482h3M431 485h3M436 482h3M436 485h3M441 482h4M441 485h4M446 482h4M446 485h4M451 482h4M451 485h4M456 482h4"/>
<path d="M456 485h4M461 482h4M461 485h4M467 482h3M467 485h3M472 482h3M472 485h3M477 482h3M477 485h3M482 482h3M482 485h3M487 482h3"/>
<path d="M487 485h3M492 482h3M492 485h3M497 482h3M497 485h3M502 482h3M502 485h3M507 482h4M507 485h4M512 482h4M512 485h4M517 482h4"/>
<path d="M517 485h4M522 482h4M522 485h4M527 482h4M527 485h4M532 482h4M532 485h4M538 482h3M538 485h3M543 482h3M543 485h3M548 482h3"/>
<path d="M548 485h3M553 482h3M553 485h3M558 482h3M558 485h3M561 484v3M561 489v3M561 494v4M561 498h4M563 482h3M563 485h3M564 495l-3 3"/>
<path d="M567 498h3M568 482h3M568 485h3M568 492l-2 2M572 498h3M572 489l-2 2M573 482h3M573 485h3M577 483v3M577 486h4M577 486l-3 2M577 498h6"/>
<path d="M578 482h5M578 485h3M581 483v3M581 486l2 1M584 483l4 1M585 487l3 2M585 498l4 1M589 485l4 1M590 489l3 1M591 499l3 1M594 486l3 1M595 491l3 1"/>
<path d="M599 488l3 1M599 492l4 1M604 489l3 2M604 494l3 1M609 491l3 1M609 495l3 2M613 493l4 1M614 497l3 1M618 494l3 1M619 499l3 1M623 496l3 1M628 497l3 2"/>
<path d="M629 498l4 4M633 499l2 1v3M671 482v3M671 487v3M671 492v3M671 497v3M201 504v3M201 509v3M201 514v3M201 519v3M269 517l-6 3M276 519l-6 3"/>
<path d="M278 513l-6 3M285 514l-6 3M287 508l-6 3M294 509l-6 4M297 504l-6 3M303 505l-6 3M308 518l-6 3M312 500l-6 3M317 513l-6 3M326 509l-6 3M335 504l-6 3M595 501l4 1"/>
<path d="M600 503l3 1M605 504l3 1M610 506l3 1M615 507l3 1M620 509h1v4M621 515v3M621 520v3M623 500l4 1M628 502l3 1v1M631 506v4M631 511v4M631 516v4"/>
<path d="M635 505v3M635 510v3M635 515v3M635 520v3M637 509h4M642 509h4M647 509h4M652 509h4M658 509h3M663 509h3M668 509h3M671 502v3"/>
<path d="M671 507v2M673 509h3M678 509h3M683 509h3M688 509h3M693 509h3M698 509h4M703 509h4M708 509h4M713 509h4M718 509h4M724 509h3"/>
<path d="M729 509h3M734 509h3M739 509h3M744 509h3M749 509h3M754 509h3M759 509h3M764 509h4M769 509h4M774 509h4M779 509h4M784 509h4"/>
<path d="M83 526h3M88 526h3M93 526h3M98 526h3M103 526h3M108 526h3M113 526h3M118 526h3M123 526h3M128 526h4M133 526h4M138 526h4"/>
<path d="M143 526h4M148 526h4M153 526h4M159 526h3M164 526h3M169 526h3M174 526h3M179 526h3M184 526h3M189 526h3M194 526h3M199 526h4"/>
<path d="M201 524v2M204 526h4M209 526h4M214 526h4M219 526h4M225 526h3M230 526h3M235 526h3M242 533h.1M242 531l-4 2M249 532l-7 4v5M251 526l-6 3"/>
<path d="M258 528l-6 3M260 522l-6 3M267 523l-6 3M272 536l-6 3M281 531l-6 3M290 527l-6 3M299 522l-6 3M621 525v3M621 530v3M621 535v3M621 540v3M631 521v4"/>
<path d="M631 526v4M631 531v4M631 537v3M635 525v3M635 530v3M635 535v4M242 545v6M242 555v7M255 554v7M262 540l-7 4v7M621 545v3M621 550v4"/>
<path d="M621 555v4M631 542v3M631 547v3M631 552v3M631 557v3M635 540v4M635 545v4M635 550v4M635 555v4M242 565v7M242 575v7M255 564v7"/>
<path d="M255 574v7M621 560v4M621 565v4h4M631 562v3M631 567v2M635 566v3h-8M635 561v3M242 585v7M242 595v6M255 594v7h-3M255 584v7M238 601h7"/>
<path d="M247 601h3"/>
</g>
<!-- layer: STEEL -->
<g fill="#000" stroke="#000" stroke-width=".57">
<path d="M226 127h2l-1 4zM295 131h1l-1 4zM659 132h2l-1 4zM619 142h1v4zM258 161l4-1-3 3zM658 167v5h-1zM441 311v5h-2zM441 311v1zM439 324h2v16zM441 321v3h-2zM441 321l1 3h-1zM441 324h1v16z"/>
<path d="M64 440l1 7h-2zM833 440l1 7h-2z"/>
<path d="M523 151l5 1h-5zM523 152v2l5-2z"/>
<path d="M441 312l1 4zM441 312l1 4h-1z"/>
<path d="M439 324v16h2zM439 340h2l-2 4z"/>
<path d="M441 324v16h1zM441 340h1v4z"/>
</g>
<!-- layer: abutment -->
<path d="M720 597l3-5-3 5M722 592l-4 5M725 597l-3-5 3 5M725 592l-3 5M726 597l-3-5 3 5M728 597l-3-5 3 5M792 597l3-5-3 5M793 592l-3 5M797 597l-4-5 4 5M797 592l-3 5M798 597l-3-5 3 5M800 597l-3-5 3 5" fill="none" stroke="#000" stroke-width=".57"/>
<g font-size="15.1">
<text x="827" y="426">A</text>
<text x="58" y="427">A</text>
<text x="47" y="468">CL</text>
<text x="797" y="468">CL</text>
</g>
<g font-size="10.1">
<text x="893" y="40">NOTES AND SPECIFICATIONS</text>
<text x="1131" y="39">1/2</text>
<text x="457" y="190">SECTION ON 'A-A'</text>
<text x="896" y="324">REFERENCE CODES</text>
<text x="895" y="383">HYDRAULIC PARTICULARS OF CANAL</text>
<text x="364" y="556">HALF PLAN AT FOUNDATION AND HALF PLAN AT TOP</text>
<text x="899" y="650">REFERENCE DRAWINGS:</text>
<text x="735" y="687">TP @18.100</text>
</g>
<g font-size="8.1">
<text x="887" y="693">CLIENT</text>
<text x="887" y="713">PROJECT</text>
<text x="887" y="732">TITLE</text>
<text x="887" y="753">CONTRACTORS</text>
</g>
<g font-size="6.7">
<text x="961" y="690">GOVERNMENT OF ANDHRA PRADESH</text>
<text x="961" y="699">IRRIGATION &amp; CAD DEPARTMENT</text>
<text x="961" y="707">GANDIKOATA LIFT IRRIGATION SCHEME</text>
<text x="962" y="716">SANTHAKOVUR MAJOR DISTRIBUTORY</text>
<text x="961" y="728">UNDER TUNNEL</text>
<text x="1019" y="728">AT KM. 21.925</text>
<text x="961" y="736">GENERAL PLAN &amp; SECTIONAL ELEVATION</text>
</g>
<g font-size="6.1">
<text x="887" y="678">REVISION NO:</text>
<text x="979" y="679">DRAWN</text>
<text x="1021" y="679">CHECKED</text>
<text x="1066" y="679">APPROVED</text>
<text x="1111" y="679">DATE</text>
<text x="898" y="768">DRAWING NO:</text>
<text x="1008" y="768">SCALE</text>
<text x="1099" y="768">DATE</text>
</g>
<g font-size="5.7">
<text x="890" y="50">1. ALL DIMENSIONS ARE IN MILLMETRES AND THE LEVELS ARE IN METRES.</text>
<text x="890" y="61">2. DO NOT SCALE THE DRAWING. ONLY FIGURED DIMENSIONS SHALL BE FOLLOWED.</text>
<text x="890" y="71">3. 300 THICK SIDE REVETMENT IS PROPOSED FOR THE BANKS BOTH ON U/S &amp; D/S</text>
<text x="339" y="77">450</text>
<text x="253" y="83">5000</text>
<text x="311" y="83">7650</text>
<text x="348" y="83">600</text>
<text x="370" y="83">2500</text>
<text x="399" y="83">2325</text>
<text x="435" y="83">4700</text>
<text x="470" y="83">2325</text>
<text x="516" y="83">5000</text>
<text x="559" y="83">1200</text>
<text x="589" y="83">11400</text>
<text x="652" y="83">5700</text>
<text x="890" y="81">4. THE SPECIFICATIONS PROPOSED FOR THE VARIOUS COMPONENTS OF THE STRUCTURE ARE AS FOLLOWS</text>
<text x="890" y="91">5. THE SBC OF FOUNDATION STRATA ENSURED BEFORE EXECUTION</text>
<text x="223" y="97">U/S RETURN WALL IN CC M15</text>
<text x="368" y="101">+237.820</text>
<text x="507" y="101">+237.820</text>
<text x="890" y="102">6. 12MM THE EXPANSIVE JOINT WITH 300MM EIDE PVC WATER STOPPER AND MASTIC PAD SHALL BE PROVIDED</text>
<text x="330" y="103">+237.530</text>
<text x="424" y="104">TBL +237.820</text>
<text x="574" y="102">450</text>
<text x="578" y="105">+ 237.230</text>
<text x="625" y="106">D/S RETURN WALL IN CC M15</text>
<text x="158" y="110">300THICK SIDE REVETMENT</text>
<text x="666" y="112">300THICK SIDE REVETMENT</text>
<text x="890" y="112">AT JUNCTIONS BETWEEN SIDE WALLS &amp; WINGS &amp; FILLED WITH SEILING COUMPOUND</text>
<text x="283" y="117">+237.100</text>
<text x="359" y="118">LEFT BANK</text>
<text x="429" y="117">FSL +237.320</text>
<text x="513" y="118">RIGHT BANK</text>
<text x="290" y="121">300</text>
<text x="619" y="120">300</text>
<text x="635" y="121">+236.540</text>
<text x="890" y="122">7.75MMDIA WEEPHOLES ARE PROVIDED IN WINGS,RETURNS WITH REVERCE FILLERE @1800C/CSTAGGEND BOTH</text>
<text x="257" y="135">MFL+ 236.500</text>
<text x="429" y="132">CBL + 236.270</text>
<text x="890" y="132">VERTICULLY &amp; HORIZONTLY</text>
<text x="343" y="141">1100</text>
<text x="424" y="139">+236.205</text>
<text x="564" y="142">1000</text>
<text x="633" y="142">MFL +235.940</text>
<text x="890" y="143">8.PROVIDE 2ROWS AT 16 DIA DOWEL BANKS @1000C/C INSLAB UNDER HEAD WALLS</text>
<text x="471" y="149">+235.980</text>
<text x="162" y="153">+235.000</text>
<text x="277" y="152">+235.000</text>
<text x="530" y="155">FLOW</text>
<text x="645" y="150">SLOPE 1.5:1</text>
<text x="890" y="153">9.THE CORRECTION OF CA LIES WITH THW EXECUTIVE ENGINEER ENSURE THE SAME BEFORE EXECUTION</text>
<text x="294" y="158">1400</text>
<text x="317" y="162">+ 234.480</text>
<text x="429" y="162">DBL + 234.480</text>
<text x="583" y="162">+234.480</text>
<text x="611" y="158">1200</text>
<text x="718" y="160">+234.480</text>
<text x="393" y="173">+234.180</text>
<text x="594" y="174">+234.180</text>
<text x="267" y="177">3000</text>
<text x="292" y="174">+234.180</text>
<text x="452" y="177">19550</text>
<text x="638" y="176">2500</text>
<text x="143" y="182">300THICK BED PITCHING OVER</text>
<text x="290" y="182">+233.880</text>
<text x="625" y="183">+233.880</text>
<text x="673" y="181">300THICK BED PITCHING OVER</text>
<text x="148" y="189">150 THICK GRAVEL BACKING</text>
<text x="673" y="187">150 THICK GRAVEL BACKING</text>
<text x="902" y="188">Sl.No</text>
<text x="938" y="188">DETAILS OF COMPONENTS</text>
<text x="1025" y="188">GRADE OF CONCRETE</text>
<text x="1093" y="188">MAX. SIZE OF C.A</text>
<text x="908" y="203">1</text>
<text x="927" y="203">SEALING COAT OVER BOX</text>
<text x="1043" y="203">CC M25</text>
<text x="1103" y="203">20 MM</text>
<text x="927" y="209">IN CANAL PORTION &amp; OVER BOTTOM</text>
<text x="927" y="215">MEMBER OF BOX</text>
<text x="907" y="221">2</text>
<text x="927" y="221">BOX UNDER CANAL TROUGH,</text>
<text x="908" y="225">3</text>
<text x="927" y="225">APRON FLOOR, CUTOFF WALL</text>
<text x="1043" y="223">RCC M20</text>
<text x="1103" y="223">20 MM</text>
<text x="927" y="230">HEAD WALL &amp; EARTH BANK</text>
<text x="927" y="235">OF APRON</text>
<text x="1043" y="239">CC M15</text>
<text x="1103" y="239">40 MM</text>
<text x="908" y="240">4</text>
<text x="927" y="240">WEARING COAT OVER APRON FLOOR</text>
<text x="908" y="250">5</text>
<text x="927" y="250">HEAD WALL, WING &amp; RETURNS</text>
<text x="1043" y="254">CC M20</text>
<text x="1103" y="254">20 MM</text>
<text x="908" y="260">6</text>
<text x="927" y="260">CANAL LINING</text>
<text x="908" y="270">7</text>
<text x="927" y="270">FOUNDATION CONCRETE OF WINGS,</text>
<text x="1043" y="264">CC M15</text>
<text x="1103" y="264">40 MM</text>
<text x="927" y="276">RETURNS, CUTOFF WALL OF RETURN</text>
<text x="1043" y="274">CC M15</text>
<text x="1103" y="274">20 MM</text>
<text x="908" y="286">8</text>
<text x="927" y="286">LEVELLING COURSE BELOW BOX</text>
<text x="1043" y="284">CC M15</text>
<text x="1103" y="284">40 MM</text>
<text x="1043" y="299">CC M15</text>
<text x="1103" y="299">20 MM</text>
<text x="176" y="312">AGL + 235.000</text>
<text x="370" y="307">2500</text>
<text x="399" y="307">2325</text>
<text x="435" y="307">4700</text>
<text x="470" y="307">2325</text>
<text x="516" y="307">5000</text>
<text x="217" y="326" transform="rotate(180 217 326)">SIDE SLOPE 1.5:1</text>
<text x="663" y="331">AGL + 235.000</text>
<text x="253" y="340">200</text>
<text x="893" y="339">1.</text>
<text x="913" y="339">IS : 456 - 2000</text>
<text x="122" y="344">TBL + 237.820</text>
<text x="158" y="348" transform="rotate(-90 158 348)">1800</text>
<text x="350" y="344" transform="rotate(90 350 344)">SIDE SLOPE 2:1</text>
<text x="480" y="343" transform="rotate(90 480 343)">SIDE SLOPE 1:1</text>
<text x="894" y="347">2.</text>
<text x="913" y="347">IS : 383</text>
<text x="233" y="353" transform="rotate(-90 233 353)">1000</text>
<text x="426" y="352">CANAL FLOW</text>
<text x="709" y="350" transform="rotate(180 709 350)">SIDE SLOPE 1.5:1</text>
<text x="894" y="355">3.</text>
<text x="913" y="355">IS : 7784 (PART l &amp; ll )</text>
<text x="288" y="364">4400</text>
<text x="893" y="363">4.</text>
<text x="913" y="363">IS : 3370 ( PART I , II )</text>
<text x="236" y="367">300</text>
<text x="362" y="369">TBL +237.820</text>
<text x="425" y="369">CBL 236.270</text>
<text x="507" y="369">TBL +237.820</text>
<text x="729" y="369">TBL + 237.820</text>
<text x="893" y="371">5.</text>
<text x="913" y="371">IS : 1783 - 1985</text>
<text x="243" y="374">1100</text>
<text x="720" y="374" transform="rotate(-90 720 374)">1800</text>
<text x="232" y="380">200</text>
<text x="643" y="380" transform="rotate(-90 643 380)">1000</text>
<text x="400" y="386" transform="rotate(-90 400 386)">SIDE SLOPE 1.5 :1</text>
<text x="629" y="388">300</text>
<text x="377" y="396">75 TH LINING IN CC M15 FOR CANAL BED AND SIDE SLOPES</text>
<text x="616" y="391">200</text>
<text x="562" y="397" transform="rotate(-90 562 397)">SIDE SLOPE 1.5:1</text>
<text x="178" y="403">SIDE SLOPE 1.5:1</text>
<text x="392" y="404">BEYOND STRUCTURE FOR A LENGTH OF 5 M</text>
<text x="279" y="418" transform="rotate(-63 279 418)">1100</text>
<text x="660" y="414">SLOPE 1.5:1</text>
<text x="272" y="423" transform="rotate(-63 272 423)">200</text>
<text x="284" y="432">1</text>
<text x="292" y="437">2</text>
<text x="299" y="433" transform="rotate(31 299 433)">+237.100</text>
<text x="601" y="435" transform="rotate(72 601 435)">900</text>
<text x="621" y="435" transform="rotate(72 621 435)">300</text>
<text x="347" y="446">1100</text>
<text x="581" y="449" transform="rotate(-90 581 449)">900</text>
<text x="615" y="447">1</text>
<text x="610" y="451">3</text>
<text x="576" y="462" transform="rotate(-3 576 462)">450</text>
<text x="596" y="461">11400</text>
<text x="149" y="467">U/S</text>
<text x="248" y="466">+234.480</text>
<text x="338" y="466">450</text>
<text x="350" y="463">650</text>
<text x="565" y="463">550</text>
<text x="690" y="467">+234.480</text>
<text x="176" y="469">+235.000</text>
<text x="738" y="468">D/S</text>
<text x="274" y="478">7650</text>
<text x="633" y="477" transform="rotate(-90 633 477)">10000</text>
<text x="624" y="494">3</text>
<text x="629" y="497">1</text>
<text x="285" y="503">1</text>
<text x="292" y="499">2</text>
<text x="785" y="590">+ 235.000</text>
<text x="747" y="614">ALL SOILS</text>
<text x="734" y="620" transform="rotate(-90 734 620)">0.350</text>
<text x="750" y="657">Soft Rock</text>
<text x="893" y="666">1. DRAWING NO. GLIS/HLC/UT-3.940/002/2008 - SECTIONS &amp; R.C.C. DETAILS OF BOX</text>
</g>
<g font-size="5.6">
<text x="967" y="746">KBL - MCCL (JV)</text>
<text x="967" y="754">HYDERABAD</text>
<text x="890" y="785">GLIS/HLC/UT/</text>
<text x="996" y="784">AS INDICATED</text>
<text x="890" y="791">3.940/001/2008</text>
</g>
<g font-size="5.1">
<text x="505" y="197">SCALE 1:100</text>
<text x="544" y="580">SCALE 1:100</text>
</g>
<g font-size="2.8">
<text x="400" y="150">75TH WEARING COAT</text>
<text x="554" y="149">75TH WEARING COAT</text>
</g>
</svg>
